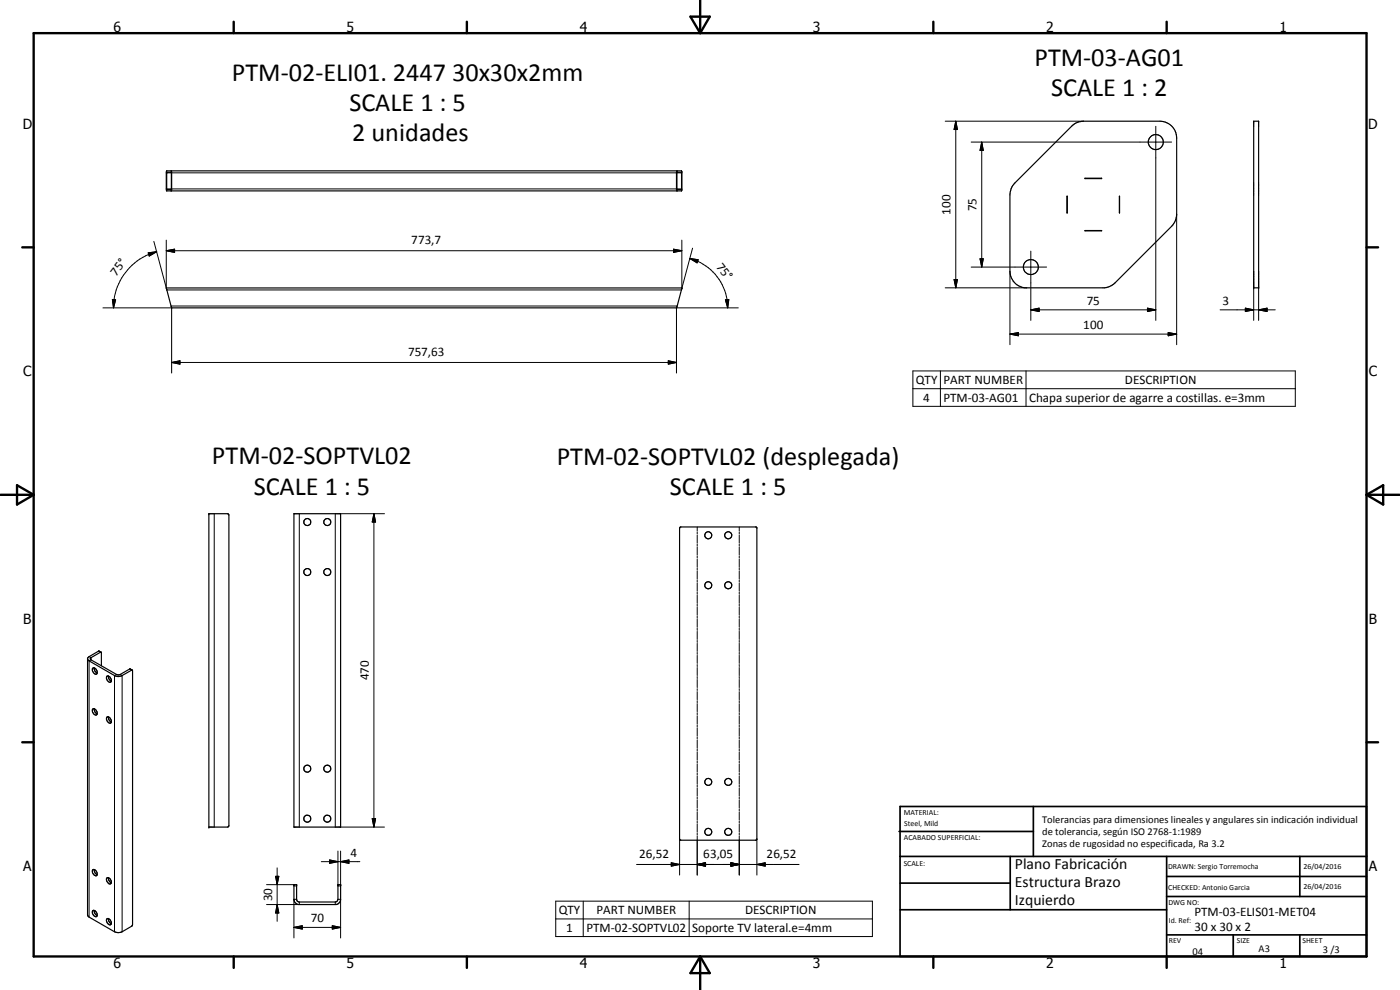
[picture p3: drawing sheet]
<svg xmlns="http://www.w3.org/2000/svg" width="420mm" height="297mm" viewBox="0 0 420 297" stroke-linecap="round" stroke-linejoin="round" font-family="sans-serif">
<g fill="none" stroke="#000" stroke-width=".35">
<path d="M321.6 37.8l1.7-1.1 1.9-.3h22.9a5 5 0 0 1 5 5v22.9a5.1 5.1 0 0 1-1.4 3.6l-17.1 17-1.7 1.1-1.4 .4h-23.9a5 5 0 0 1-4.5-5v-22.9a5.1 5.1 0 0 1 1.5-3.6zM376.2 36.4h1.5v50h-1.5zM50.1 51.3h154.4l.1 5.8-.1 .2h-154.5l-.1-5.4zM50.1 51.7h1.3v.2l-.1 5-1.3-.1zM50.1 56.9h.1M51.3 51.3l.2 .3-.1 5.7M203.1 51.7l1.4 .1v5.1h-1.4zM203.2 51.3l-.2 .4 .1 5.6M204.5 56.9h.1M204.5 51.3v.1M320.2 58.9l.1 5zM325.6 53.5l5 .1z"/>
<path d="M335.9 58.9v5M335.9 58.9h.1M325.6 69.2l5 .1zM335.9 63.9h.1M49.9 86.4h154.7l-1.5 5.9M49.9 86.4l1.6 5.9M51.5 92.3v.1M51.5 92.4h151.5M203.1 92.3l-.1 .1M62.7 154.1h5.6l.4 .5v93.1l-.4 .5h-5.6zM88.2 154.1h14v94.1h-14zM204.1 158.2l22.8-.1 .2 .3v93.4l-.2 .3h-22.7l-.2-.4v-93.2z"/>
<path d="M26.3 197.7l.4 .6 7.7 4.4a2.33 2.33 0 0 0 2.2 0l3.1-1.7M30.3 195.7l-3.1 1.7-.1 .4 8 4.6h.8l3.1-1.7 .7 .3M30.3 195.7l.1 4.1M30.3 195.7l-.6-.4-3 1.7-.4 .6v76.9l.4 .7 7.7 4.4 1 .2 1.2-.2 3-1.7 .2-.4-.1-76.4M27.8 212.8l.2-.2a1.22 1.22 0 0 1 .9 1.9 1.27 1.27 0 0 1-1.1-1.7zM27.9 200.4a1.11 1.11 0 0 1 1.1 .7 1.11 1.11 0 0 1-.2 1.2 1.36 1.36 0 0 1-.9-1.9zM28.3 200.4a1.56 1.56 0 0 0 .9 1.5M28.3 212.6a1.46 1.46 0 0 0 .9 1.6M32.1 202.9a1.18 1.18 0 0 1 1.1 1.8 1.24 1.24 0 0 1-1.1-1.8zM32.1 215.1a1.12 1.12 0 0 1 1.1 .7 1.12 1.12 0 0 1-.1 1.2 1.36 1.36 0 0 1-1-1.9zM32.5 202.8a1.53 1.53 0 0 0 .9 1.6M32.5 215.1l.2 .8 .7 .8"/>
<path d="M39.7 201v.1M27.8 261a1.09 1.09 0 0 1 1.2 .4 1.09 1.09 0 0 1-.1 1.4 1.38 1.38 0 0 1-1.1-1.8zM28.3 260.9a1.46 1.46 0 0 0 .9 1.5M28.3 273.2l.2 1 .7 .5M28.3 273.2l-.3-.1a1.1 1.1 0 0 0-.1 1.3 1.1 1.1 0 0 0 1.2 .5l.1-.7-.6-.8M28.3 273.2l.3 .2M28.6 273.4l-.3 .2M32.1 263.4a1.2 1.2 0 0 1 1.2 1.7 1.14 1.14 0 0 1-1.1-.5 1.14 1.14 0 0 1-.1-1.2zM32.5 275.6h-.3a1.1 1.1 0 0 0 0 1.3 1.1 1.1 0 0 0 1.1 .5l.1-.3M32.5 275.6l.8 .8 .1 .7M32.5 263.3a1.46 1.46 0 0 0 .9 1.6M32.5 275.6a1.38 1.38 0 0 0 .9 1.5"/>
<path d="M88.2 265.4h.8v4.4l.2 .6 .6 .2 11.2-.1 .4-.7v-4.4h.8v4.4l-.2 .8-.6 .6-.5 .2h-11.3a1.61 1.61 0 0 1-1.4-1.6z"/>
<circle cx="346.9" cy="42.6" r="2.26"/>
<circle cx="309.4" cy="80.1" r="2.25"/>
<circle cx="92.2" cy="156.6" r="1.04"/>
<circle cx="98.2" cy="156.6" r="1.06"/>
<circle cx="92.2" cy="171.6" r="1.04"/>
<circle cx="98.2" cy="171.6" r="1.06"/>
<circle cx="212.6" cy="160.6" r="1.06"/>
<circle cx="212.6" cy="175.6" r="1.05"/>
<circle cx="218.6" cy="160.6" r="1.06"/>
<circle cx="218.6" cy="175.6" r="1.05"/>
<circle cx="92.2" cy="230.6" r="1.04"/>
<circle cx="98.2" cy="230.6" r="1.06"/>
<circle cx="212.6" cy="234.6" r="1.04"/>
<circle cx="218.6" cy="234.6" r="1.05"/>
<circle cx="92.2" cy="245.6" r="1.06"/>
<circle cx="98.2" cy="245.6" r="1.06"/>
<circle cx="212.6" cy="249.6" r="1.05"/>
<circle cx="218.6" cy="249.6" r="1.05"/>
</g>
<g fill="#000">
<circle cx="50.1" cy="51.7" r=".18"/>
<circle cx="204.5" cy="51.7" r=".18"/>
<circle cx="51.5" cy="92.4" r=".18"/>
<circle cx="203" cy="92.4" r=".18"/>
<circle cx="204.6" cy="86.4" r=".18"/>
<circle cx="376.2" cy="86.4" r=".18"/>
<circle cx="377.7" cy="86.4" r=".18"/>
<circle cx="62.7" cy="154.1" r=".18"/>
<circle cx="62.7" cy="248.2" r=".18"/>
<circle cx="88.2" cy="265.4" r=".18"/>
<circle cx="89" cy="265.4" r=".18"/>
<circle cx="101.4" cy="265.4" r=".18"/>
<circle cx="102.2" cy="265.4" r=".18"/>
</g>
<g fill="none" stroke="#000" stroke-width=".3">
<path d="M283.7 36.4h41.5M286.8 36.4l.5 2.5h-1zM286.8 36.4v50M346.9 37.9v58.2M50 51.9h1.4M50 56.7h1.4M51.5 51.9h151.5M51.5 56.7h151.5M203.1 51.9h1.4M203.1 56.7h1.4M291.5 42.6h60.1M294.6 42.6l.5 2.5h-1z"/>
<path d="M294.6 42.6v37.5M44.5 75.9l2.5-.4-2.2 1.3zM46.2 72.4l3.9 14.6h154.4l3.3-12.5M47 75.5a17.5 17.5 0 0 0-12.9 16.9M49.9 75.2l2.5-.4v.9zM49.9 75.2h154.7M49.9 72.1v14.3M202.1 74.8l2.5 .4-2.5 .5zM204.6 72.1v14.3M207 77.6l2.5 .3-.3 1zM207 77.6a15.4 15.4 0 0 1 11.4 14.8M294.1 77.6h1l-.5 2.5z"/>
<path d="M309.4 75.4v20.7M353.1 64.3v39.1M30.9 92.4h20.6v19.5M33.7 89.9l1 .1-.6 2.4zM51.3 91.8h151.9M217.7 90l1-.1-.3 2.5zM221.6 92.4h-18.6v19.5M283.7 86.4h24.4M286.3 83.9h1l-.5 2.5zM291.5 80.1h22.6M303.1 81.4v22M309.4 93l2.5-.5v1z"/>
<path d="M309.4 93h37.5M344.4 92.5l2.5 .5-2.5 .5zM350.6 99.8l2.5 .4-2.5 .6zM366.2 93h16.5M373.7 92.5l2.5 .5-2.5 .5zM376.2 81.4v14.7M377.7 93l2.6-.5v1zM377.7 81.4v14.7M51.5 108.8l2.5-.6v1.1zM51.5 108.8h151.5M200.6 108.2l2.4 .6-2.4 .5zM274 111.3h114.7v10.6h-114.7z"/>
<path d="M274 116.6h114.7M282.2 111.3v10.6M303.1 100.2l2.5-.4v1zM303.1 100.2h50M307.9 111.3v10.6M64.3 154.1v94.1M89.8 154.1v94.1M100.6 154.1v94.1M102.2 154.1h13.2M112.2 154.1l.5 2.5h-1zM112.2 154.1v94.1M209.2 158.1v1.2"/>
<path d="M209.2 159.6v.6M221.9 158.1v1.2M221.9 159.6v.6M209.2 160.5v2.4M209.2 163.2v.6M209.2 164.1v2.4M209.2 166.8v.6M209.2 167.8v2.4M209.2 170.4v.7M209.2 171.4v2.4M209.2 174.1v.6M209.2 175v2.4"/>
<path d="M209.2 177.7v.6M209.2 178.6v2.4M221.9 160.5v2.4M221.9 163.2v.6M221.9 164.1v2.4M221.9 166.8v.6M221.9 167.8v2.4M221.9 170.4v.7M221.9 171.4v2.4M221.9 174.1v.6M221.9 175v2.4M221.9 177.7v.6"/>
<path d="M221.9 178.6v2.4M26.7 197l.6 .3v.7l-.6 .3v76.9M29.6 195.4l.5 .3M209.2 181.3v.6M209.2 182.2v2.4M209.2 184.9v.6M209.2 185.8v2.4M209.2 188.5v.6M209.2 189.4v2.5M209.2 192.2v.5M209.2 193v2.5M209.2 195.7v.6"/>
<path d="M209.2 196.6v2.5M209.2 199.4v.6M221.9 181.3v.6M221.9 182.2v2.4M221.9 184.9v.6M221.9 185.8v2.4M221.9 188.5v.6M221.9 189.4v2.5M221.9 192.2v.5M221.9 193v2.5M221.9 195.7v.6M221.9 196.6v2.5"/>
<path d="M221.9 199.4v.6M35 202.4l-.6 .3v76.9M36.1 202.4l.5 .3v76.9M38.9 200.7l.6 .4M209.2 200.3v2.4M209.2 203v.6M209.2 203.9v2.4M209.2 206.6v.6M209.2 207.5v2.4M209.2 210.2v.6M209.2 211.1v2.4M209.2 213.8v.6"/>
<path d="M209.2 214.8v2.4M209.2 217.5v.6M209.2 218.4v2.4M221.9 200.3v2.4M221.9 203v.6M221.9 203.9v2.4M221.9 206.6v.6M221.9 207.5v2.4M221.9 210.2v.6M221.9 211.1v2.4M221.9 213.8v.6M221.9 214.8v2.4"/>
<path d="M221.9 217.5v.6M221.9 218.4v2.4M209.2 221.1v.6M209.2 222v2.4M209.2 224.7v.6M209.2 225.6v2.4M209.2 228.3v.6M209.2 229.2v2.4M209.2 231.9v.6M209.2 232.8v2.4M209.2 235.5v.6M209.2 236.4v2.4"/>
<path d="M209.2 239.1v.6M221.9 221.1v.6M221.9 222v2.4M221.9 224.7v.6M221.9 225.6v2.4M221.9 228.3v.6M221.9 229.2v2.4M221.9 231.9v.6M221.9 232.8v2.4M221.9 235.5v.6M221.9 236.4v2.4M221.9 239.1v.6"/>
<path d="M96.4 258.5h11.6M98.9 258l2.5 .5-2.5 .5zM101.4 255.4v10.4h.8v-10.4M102.2 258.5l2.5-.5v1zM102.2 248.2h13.2M111.7 245.6h1l-.5 2.6zM191 259.4h48.8M201.5 258.9l2.5 .5-2.5 .5zM204 251.7v10.9M209.2 259.4l2.5-.5v1zM209.2 240v2.4M209.2 242.7v.7"/>
<path d="M209.2 243.7v2.4M209.2 246.4v.6M209.2 247.3v2.4M209.2 250v.6M209.2 250.9v11.7M219.4 258.9l2.5 .5-2.5 .5zM221.9 240v2.4M221.9 242.7v.7M221.9 243.7v2.4M221.9 246.4v.6M221.9 247.3v2.4M221.9 250v.6"/>
<path d="M221.9 250.9v11.7M227.1 259.4l2.5-.5v1zM227.1 251.7v10.9M80 265.4h8.2M82.7 262.9h1l-.5 2.5zM83.2 271.4l.5 2.5h-1zM83.2 260.4v16M88.2 278.3l2.5-.6v1.1zM88.2 265.8h.8M88.2 278.3h14M89 269.8h-.8v11.6M89.8 270.6v.8h-9.8"/>
<path d="M99.7 277.7l2.5 .6-2.5 .5zM100.6 270.6v.8M101.4 269.8h.8v11.6M166.8 270.4h95v10.6h-95zM166.8 275.7h95M175 270.4v10.6M206.8 270.4v10.6"/>
</g>
<g fill="none" stroke="#000" stroke-width=".71">
<path d="M10.1 9.9h400v277.1h-400zM70.1 6.5v3.4M140.1 6.5v3.4M207.2 5h5.8l-2.9 4.9zM210.1 0v9.9M280.1 6.5v3.4M350.1 6.5v3.4M6.7 74.2h3.4M410.1 74.2h3.5M.1 148.5h10M5.1 145.6l5 2.9-5 2.9zM410.1 148.5h10"/>
<path d="M410.1 148.5l5-2.9v5.8zM6.7 222.7h3.4M410.1 222.7h3.5M70.1 287v3.4M140.1 287v3.4M210.1 287v10M210.1 287l2.9 5h-5.8zM280.1 287v3.4M350.1 287v3.4"/>
</g>
<g fill="none" stroke="#000" stroke-width=".51">
<path d="M269.8 249.5h40.3M270.1 242h140v45h-140zM270.1 257h140M303.2 257v16M310.1 242v15M350.1 257v30M390.1 257v12M270.1 265h33.1M270.1 273h80M350.1 269h60M350.1 263h60M350.1 280.5h60"/>
<path d="M370.1 280.5v6.5M390.1 280.5v6.5"/>
</g>
<g fill="#000">
<path d="M286.8 36.4l.5 2.5h-1zM294.6 42.6l.5 2.5h-1zM44.5 75.9l2.5-.4-2.2 1.3zM49.9 75.2l2.5-.4v.9zM202.1 74.8l2.5 .4-2.5 .5zM207 77.6l2.5 .3-.3 1zM294.1 77.6h1l-.5 2.5zM33.7 89.9l1 .1-.6 2.4zM217.7 90l1-.1-.3 2.5zM286.3 83.9h1l-.5 2.5zM303.1 100.2l2.5-.4v1zM309.4 93l2.5-.5v1z"/>
<path d="M344.4 92.5l2.5 .5-2.5 .5zM373.7 92.5l2.5 .5-2.5 .5zM377.7 93l2.6-.5v1zM51.5 108.8l2.5-.6v1.1zM200.6 108.2l2.4 .6-2.4 .5zM350.6 99.8l2.5 .4-2.5 .6zM112.2 154.1l.5 2.5h-1zM98.9 258l2.5 .5-2.5 .5zM102.2 258.5l2.5-.5v1zM111.7 245.6h1l-.5 2.6zM201.5 258.9l2.5 .5-2.5 .5zM209.2 259.4l2.5-.5v1z"/>
<path d="M219.4 258.9l2.5 .5-2.5 .5zM227.1 259.4l2.5-.5v1zM82.7 262.9h1l-.5 2.5zM83.2 271.4l.5 2.5h-1zM88.2 278.3l2.5-.6v1.1zM99.7 277.7l2.5 .6-2.5 .5z"/>
</g>
<g font-size="7.9">
<text x="310.5" y="19.8">PTM-03-AG01</text>
<text x="69.6" y="24.3">PTM-02-ELI01. 2447 30x30x2mm</text>
<text x="315.5" y="28.7">SCALE 1 : 2</text>
<text x="104.8" y="33.4">SCALE 1 : 5</text>
<text x="105.7" y="42.3">2 unidades</text>
<text x="63.6" y="139.4">PTM-02-SOPTVL02</text>
<text x="167.1" y="139.6">PTM-02-SOPTVL02 (desplegada)</text>
<text x="76.1" y="148.4">SCALE 1 : 5</text>
<text x="201.1" y="148.5">SCALE 1 : 5</text>
</g>
<g font-size="4.7">
<text x="304.6" y="260.8">Plano Fabricación</text>
<text x="304.6" y="266.2">Estructura Brazo</text>
<text x="304.6" y="271.6">Izquierdo</text>
</g>
<g font-size="4.2">
<text x="34" y="9.6">6</text>
<text x="104" y="9.6">5</text>
<text x="174" y="9.6">4</text>
<text x="244" y="9.6">3</text>
<text x="314" y="9.6">2</text>
<text x="384" y="9.6">1</text>
<text x="6.8" y="38.7">D</text>
<text x="410.6" y="38.7">D</text>
<text x="7" y="112.9">C</text>
<text x="410.8" y="112.9">C</text>
<text x="7" y="187.1">B</text>
<text x="410.8" y="187.1">B</text>
<text x="7" y="261.4">A</text>
<text x="410.8" y="261.4">A</text>
<text x="34" y="290.4">6</text>
<text x="104" y="290.4">5</text>
<text x="174" y="290.4">4</text>
<text x="244" y="290.4">3</text>
<text x="314" y="290.4">2</text>
<text x="384" y="290.4">1</text>
</g>
<g font-size="3.9">
<text x="285.3" y="64.4" transform="rotate(-90 285.3 64.4)">100</text>
<text x="293.1" y="63.4" transform="rotate(-90 293.1 63.4)">75</text>
<text x="123.4" y="73.2">773,7</text>
<text x="34.8" y="83" transform="rotate(-52 34.8 83)">75°</text>
<text x="214.9" y="80" transform="rotate(53 214.9 80)">75°</text>
<text x="326.1" y="91.4">75</text>
<text x="366.9" y="91.4">3</text>
<text x="325.1" y="98.7">100</text>
<text x="122.5" y="106.7">757,63</text>
<text x="274.9" y="115.2">QTY</text>
<text x="283.2" y="115.2">PART NUMBER</text>
<text x="337.6" y="115.2">DESCRIPTION</text>
<text x="277.1" y="120.6">4</text>
<text x="283.2" y="120.6">PTM-03-AG01</text>
<text x="308.9" y="120.6">Chapa superior de agarre a costillas. e=3mm</text>
<text x="110.7" y="204.1" transform="rotate(-90 110.7 204.1)">470</text>
<text x="105.2" y="257">4</text>
<text x="191.8" y="257.3">26,52</text>
<text x="211.1" y="257.3">63,05</text>
<text x="230.1" y="257.3">26,52</text>
<text x="81.6" y="270.4" transform="rotate(-90 81.6 270.4)">30</text>
<text x="167.7" y="274.3">QTY</text>
<text x="179" y="274.3">PART NUMBER</text>
<text x="223.6" y="274.3">DESCRIPTION</text>
<text x="358.5" y="275">PTM-03-ELIS01-MET04</text>
<text x="93.2" y="276.7">70</text>
<text x="169.9" y="279.6">1</text>
<text x="176" y="279.7">PTM-02-SOPTVL02</text>
<text x="207.8" y="279.7">Soporte TV lateral.e=4mm</text>
<text x="358.5" y="279.4">30 x 30 x 2</text>
</g>
<g font-size="3.1">
<text x="312.7" y="246.8">Tolerancias para dimensiones lineales y angulares sin indicación individual</text>
<text x="312.7" y="250.4">de tolerancia, según ISO 2768-1:1989</text>
<text x="312.7" y="254">Zonas de rugosidad no especificada, Ra 3.2</text>
<text x="357.9" y="286.4">04</text>
<text x="377.7" y="285.6">A3</text>
<text x="397" y="285.9">3 /3</text>
</g>
<g font-size="2.4">
<text x="271.2" y="244.4">MATERIAL:</text>
<text x="271.3" y="252">ACABADO SUPERFICIAL:</text>
<text x="271.4" y="247.9">Steel, Mild</text>
<text x="271.2" y="259.7">SCALE:</text>
<text x="350.6" y="260.8">DRAWN: Sergio Torremocha</text>
<text x="391.2" y="260.6">26/04/2016</text>
<text x="350.6" y="267">CHECKED: Antonio Garcia</text>
<text x="391.2" y="266.7">26/04/2016</text>
<text x="350.6" y="271.4">DWG NO:</text>
<text x="350.8" y="276.9">Id. Ref:</text>
<text x="350.8" y="282.8">REV</text>
<text x="371.2" y="282.9">SIZE</text>
<text x="390.9" y="282.9">SHEET</text>
</g>
</svg>
